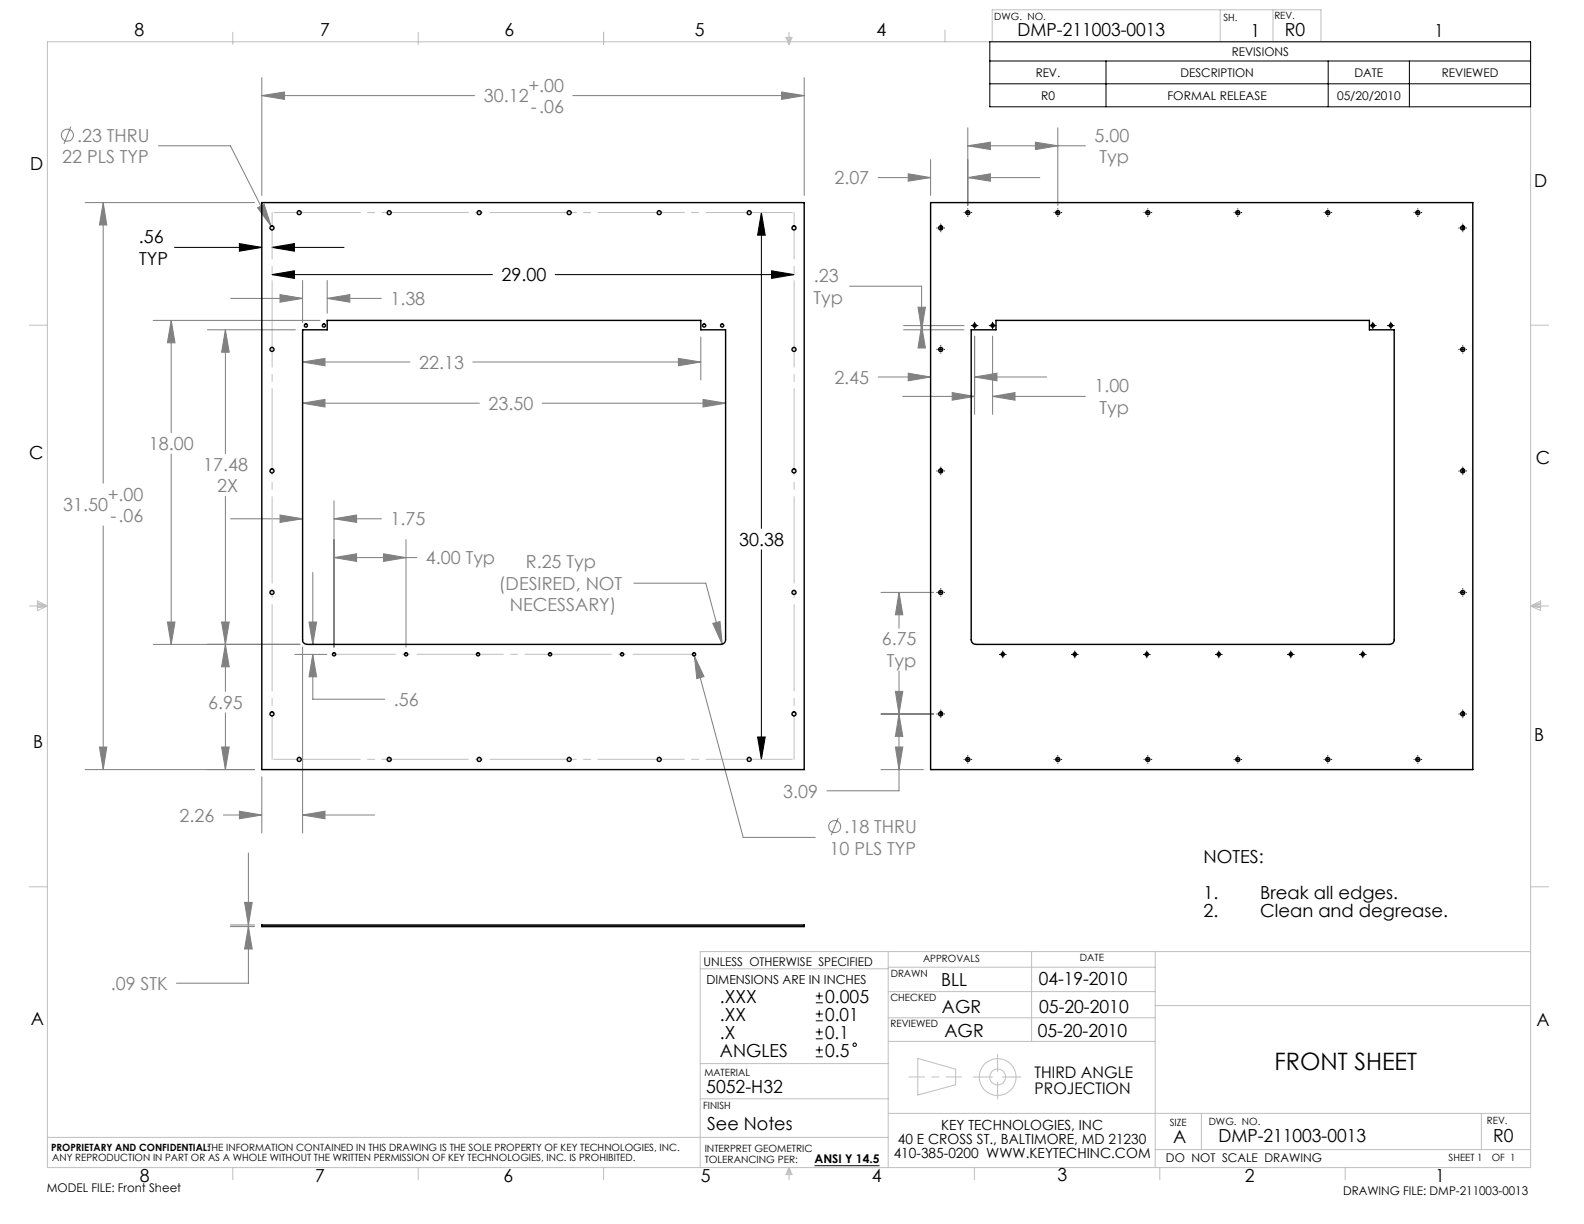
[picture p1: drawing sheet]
<svg xmlns="http://www.w3.org/2000/svg" width="279mm" height="216mm" viewBox="0 0 279 216" stroke-linecap="round" stroke-linejoin="round" font-family="sans-serif">
<g fill="none" stroke="#c0c0c0" stroke-width=".18">
<path d="M8.4 7.4h261.6v198.6h-261.6zM41.1 5.7v2.1M73.8 5.7v2.1M106.5 5.7v2.1M138.6 6.6h1.1l-.5 1.2zM138.9 6.6l.3 1.2M139.2 5.7v2.1M139.5 6.6l-.3 1.2M166.7 5.3v2.1M175 7.4v-5.7h58v5.7M215.2 1.7v5.7M224.5 1.7v5.7"/>
<path d="M5.2 57.4h3.2M270 57.4h3.2M5.2 106.9h3.2M6.6 106l1.8 .9-1.8 .8zM6.6 106.4l1.8 .5M6.6 106.6l1.8 .3M8.4 106.9l-1.8 .2M270 106.9h3.2M270 106.9l1.7 .2M270 106.9l1.7-.9v1.7zM271.7 106.6l-1.7 .3M271.7 106.4l-1.7 .5"/>
<path d="M68.2 133.9h.9M68.3 133.6l.7 .7M68.7 133.5v.9M69 133.6l-.7 .7M5.2 156.4h3.2M270 156.4h3.2M123.5 170.9h33.2M156.7 167.9v38.1M156.7 179.5h47.1M156.7 174.9h47.1M156.7 170.6h47.1M182 167.9v15.8"/>
<path d="M203.8 167.9v38.1M203.8 177.4h66.2M270 167.9h-146.5v38.1M123.5 193.8h33.2M123.5 187.6h33.2M156.7 196.4h113.3M156.7 183.7h47.1M161.9 186.7l6.7 1.9v2.7l-6.7 1.8zM171.7 190h3.3M176 186v3.1M176 190.9v3M176.8 190h3.3"/>
<path d="M211.9 196.4v6.4M261.3 196.4v6.4M8.4 200.6h148.3M41.1 206v2.1M73.8 206v2.1M106.5 206v2.1M139.2 206v2.1M139.2 206l.5 1.2h-1.1zM139.2 206l-.3 1.2M139.2 206l.3 1.2M171.9 206v2.1M203.8 202.8h66.2"/>
<path d="M204.6 206v2.1M237.3 206v2.1"/>
<circle cx="176" cy="190" r="1.4"/>
<circle cx="176" cy="190" r="3.2"/>
</g>
<path d="M169.7 190h-9.4" fill="none" stroke="#c0c0c0" stroke-width=".18" stroke-dasharray="15.2 1.3 1.3 1.3" stroke-dashoffset="12.5"/>
<g fill="none" stroke="#808080" stroke-width=".18">
<path d="M46.2 16.9l4-.7v1.3zM46.2 13.7v20.8M46.2 16.9h37.5M101 16.9h40.9M137.9 16.2l4 .7-4 .6zM141.9 13.7v20.8M12.5 22.3l-1.2 3.1M15 35.7h29.9M18.2 35.7l.6 4h-1.3zM18.2 35.7v49.5M27.9 25.7h12.7l7.2 14.2M45.4 36.7l1.2-.6 1.2 3.8z"/>
<path d="M154.9 31.3h9.2M160.2 30.7l3.9 .6-3.9 .7zM164.1 28.2v6.3M170.7 31.3l4-.6v1.3zM170.7 25.7l4-.6v1.3zM170.7 25.7h20.8M170.7 22.5v13.7M170.7 31.3h12.7M182.6 25.1l4 .6-4 .7zM186.6 22.5v13.7M27 56.5h29.4M30.2 56.5l.7 4h-1.4z"/>
<path d="M30.2 56.5v19.8M36.6 58.2h15.5M39.8 58.2l.6 3.9h-1.3zM39.8 58.2v21.8M40.7 52.6h12.7M49.4 52l4 .6-4 .7zM53.4 49.5v7.4M57.7 52.6l4-.6v1.3zM57.7 49.5v5.7M57.7 52.6h9.6M123.6 59.4v7.6M149.9 50.5h12.7v7.7"/>
<path d="M159.4 58.2h10.6M159.4 57.4h10.6M161.9 54.2h1.3l-.6 4zM162.6 57.4l.6 4h-1.3zM171.9 59.3v13.8M175.1 59.3v13.8M53.4 63.9l3.9-.7v1.3zM53.4 71.1l3.9-.7v1.4zM53.4 63.9h18.9M53.4 71.1h31.2M83.4 63.9h40.2M95.6 71.1h32.4"/>
<path d="M119.7 63.2l3.9 .7-3.9 .6zM124 70.4l4 .7-4 .7zM154.9 66.5h9.2M159.2 69.9h12.7M160.2 65.8l3.9 .7-3.9 .7zM168 69.3l3.9 .6-3.9 .7zM171.9 66.5l4-.7v1.4zM171.9 66.5h12.7M175.1 69.9l3.9-.6v1.3zM175.1 69.9h16.4M18.2 92.8v42.9M30.2 80.1v33.6"/>
<path d="M39.8 87.6v34.4M40.7 91.5h12.7M49.4 90.8l4 .7-4 .6zM58.9 98.4l4-.7v1.3zM58.9 91.5l4-.7v1.3zM58.9 88.3v25.9M58.9 98.4h14.6M58.9 91.5h8.4M67.7 97.7l3.9 .7-3.9 .6zM71.6 95.2v19M27 113.7h25.9M29.5 109.7h1.4l-.7 4z"/>
<path d="M39.1 109.7h1.3l-.6 4zM39.8 113.7l.6 3.9h-1.3zM52 115.4h5.6M53.4 114.1v32.8M54.5 109.7h1.3l-.6 4zM55.2 115.4l.6 4h-1.3zM55.2 115.4v7.9h12.7M55.2 101v12.7M111.8 102.9h12.7l2.9 10.7M122.5 115.7l1.7 3.6-1.3 .4zM122.5 115.7l8.6 32h12.7M125.7 110l1.3-.4 .4 4z"/>
<path d="M155.4 104.5h9.3M158.6 104.5l.6 3.9h-1.3zM158.6 118.4v21.1h-12.7M158.6 104.5v6.3M15 135.7h29.9M17.5 131.8h1.3l-.6 3.9zM39.1 131.8h1.3l-.6 3.9zM39.8 125.7v10M46.2 137v9.9M155.4 135.7h7.5M155.4 125.9h9.3M157.9 131.8h1.3l-.6 3.9z"/>
<path d="M157.9 122h1.3l-.6 3.9zM158.6 125.9l.6 4h-1.3zM39.4 143.8h6.8M42.2 143.1l4 .7-4 .6zM43.1 159.2h1.4l-.7 4zM43.8 150.5v12.7M53.4 143.8l3.9-.7v1.3zM53.4 143.8h12.7M147.8 144.3l-1.2 3M40.6 163.4h4.3M40.6 163.2h4.3M43.8 163.4l.7 4h-1.4z"/>
<path d="M43.8 163.4v10h-12.7"/>
<circle cx="11.9" cy="23.8" r="1.06"/>
<circle cx="147.2" cy="145.8" r="1.06"/>
</g>
<g fill="none" stroke="#000" stroke-width=".18">
<path d="M174.6 7.4h95.4v11.4h-95.4zM174.6 10.8h95.4M174.6 14.8h95.4M195.1 10.8v8M234.3 10.8v8M248.6 10.8v8M134.3 37.5l.7 4h-1.4zM134.3 37.5v55.7M165.9 39.5v.1M165.9 39.9v.6M170 37.5h.1M170.4 37.5h.6"/>
<path d="M170.7 36.8v.1M170.7 37.2v.6M170.7 38.1v.1M171.3 37.5h.1M185.9 37.5h.1M186.3 37.5h.6M186.6 36.8v.1M186.6 37.2v.6M186.6 38.1v.1M187.2 37.5h.1M201.8 37.5h.1M202.1 37.5h.7"/>
<path d="M202.5 36.8v.1M202.5 37.2v.6M202.5 38.1v.1M203.1 37.5h.1M217.7 37.5h.1M218 37.5h.7M218.3 36.8v.1M218.3 37.2v.6M218.3 38.1v.1M219 37.5h.1M233.5 37.5h.1M233.9 37.5h.6"/>
<path d="M234.2 36.8v.1M234.2 37.2v.6M234.2 38.1v.1M234.8 37.5h.1M249.4 37.5h.1M249.8 37.5h.6M250.1 36.8v.1M250.1 37.2v.6M250.1 38.1v.1M250.7 37.5h.1M258 39.5v.1M258 39.9v.6"/>
<path d="M30.8 43.6h15.4M42.2 43l4 .6-4 .7zM48 48.4l3.9-.6v1.3zM48 43.6l3.9-.6v1.3zM48 48.4h38.9M48 43.6h12.7M97.9 48.4h42.2M136.1 47.8l4 .6-4 .7zM165.2 40.2h.1M165.6 40.2h.7M165.9 40.9h.1M166.6 40.2h.1"/>
<path d="M171.3 57.4h1.2M171.9 56.8v1.2M174.5 57.4h1.2M175.1 56.8v1.2M241.5 57.4h1.2M242.1 56.8v1.2M244.7 57.4h1.2M245.3 56.8v1.2M257.3 40.2h.1M257.7 40.2h.6M258 40.9h.1M258.7 40.2h.1"/>
<path d="M165.2 61.6h.1M165.6 61.6h.7M165.9 61h.1M165.9 61.3v.6M165.9 62.3h.1M166.6 61.6h.1M257.3 61.6h.1M257.7 61.6h.6M258 61h.1M258 61.3v.6M258 62.3h.1M258.7 61.6h.1"/>
<path d="M134.3 97v36.9M165.2 83.1h.1M165.6 83.1h.7M165.9 82.4h.1M165.9 82.8v.6M165.9 83.7h.1M166.6 83.1h.1M257.3 83.1h.1M257.7 83.1h.6M258 82.4h.1M258 82.8v.6M258 83.7h.1"/>
<path d="M258.7 83.1h.1M165.2 104.5h.1M165.6 104.5h.7M165.9 103.8v.1M165.9 104.2v.6M165.9 105.1v.1M166.6 104.5h.1M176.3 115.4h1.2M176.9 114.8v1.2M189 115.4h1.2M189.6 114.8v1.2M201.7 115.4h1.2"/>
<path d="M202.3 114.8v1.2M214.4 115.4h1.2M215 114.8v1.2M227.1 115.4h1.2M227.7 114.8v1.2M239.8 115.4h1.2M240.4 114.8v1.2M257.3 104.5h.1M257.7 104.5h.6M258 103.8v.1M258 104.2v.6M258 105.1v.1"/>
<path d="M258.7 104.5h.1M133.6 130h1.4l-.7 3.9zM165.2 125.9h.1M165.6 125.9h.7M165.9 125.2v.1M165.9 125.6v.7M165.9 126.6h.1M166.6 125.9h.1M170 133.9h.1M170.4 133.9h.6M170.7 133.3h.1M170.7 133.6v.7"/>
<path d="M170.7 134.6h.1M171.3 133.9h.1M185.9 133.9h.1M186.3 133.9h.6M186.6 133.3h.1M186.6 133.6v.7M186.6 134.6h.1M187.2 133.9h.1M201.8 133.9h.1M202.1 133.9h.7M202.5 133.3h.1M202.5 133.6v.7"/>
<path d="M202.5 134.6h.1M203.1 133.9h.1M217.7 133.9h.1M218 133.9h.7M218.3 133.3h.1M218.3 133.6v.7M218.3 134.6h.1M219 133.9h.1M233.5 133.9h.1M233.9 133.9h.6M234.2 133.3h.1M234.2 133.6v.7"/>
<path d="M234.2 134.6h.1M234.8 133.9h.1M249.4 133.9h.1M249.8 133.9h.6M250.1 133.3h.1M250.1 133.6v.7M250.1 134.6h.1M250.7 133.9h.1M257.3 125.9h.1M257.7 125.9h.6M258 125.2v.1M258 125.6v.7"/>
<path d="M258 126.6h.1M258.7 125.9h.1"/>
</g>
<path d="M48 37.5v96.4M140.1 37.5v96.4" fill="none" stroke="#c0c0c0" stroke-width=".18" stroke-dasharray="15.2 1.3 1.3 1.3" stroke-dashoffset="7"/>
<path d="M48 37.5h92.1M48 133.9h92.1" fill="none" stroke="#c0c0c0" stroke-width=".18" stroke-dasharray="15.2 1.3 1.3 1.3" stroke-dashoffset="-.3"/>
<path d="M58.9 115.4h63.5" fill="none" stroke="#c0c0c0" stroke-width=".18" stroke-dasharray="15.2 1.3 1.3 1.3" stroke-dashoffset="4.4"/>
<path d="M48 48.4l3.9-.6v1.3zM136.1 47.8l4 .6-4 .7zM48 43.6l3.9-.6v1.3zM42.2 43l4 .6-4 .7zM134.3 37.5l.7 4h-1.4zM133.6 130h1.4l-.7 3.9z" fill="#000"/>
<g fill="#808080">
<path d="M55.2 115.4l.6 4h-1.3zM54.5 109.7h1.3l-.6 4zM58.9 98.4l4-.7v1.3zM67.7 97.7l3.9 .7-3.9 .6zM58.9 91.5l4-.7v1.3zM49.4 90.8l4 .7-4 .6z"/>
<path d="M17.5 131.8h1.3l-.6 3.9zM18.2 35.7l.6 4h-1.3zM46.2 16.9l4-.7v1.3zM137.9 16.2l4 .7-4 .6zM39.1 131.8h1.3l-.6 3.9zM39.8 113.7l.6 3.9h-1.3zM39.1 109.7h1.3l-.6 4zM39.8 58.2l.6 3.9h-1.3zM29.5 109.7h1.4l-.7 4zM30.2 56.5l.7 4h-1.4zM42.2 143.1l4 .7-4 .6zM53.4 143.8l3.9-.7v1.3zM49.4 52l4 .6-4 .7zM57.7 52.6l4-.6v1.3zM53.4 63.9l3.9-.7v1.3zM119.7 63.2l3.9 .7-3.9 .6zM53.4 71.1l3.9-.7v1.4zM124 70.4l4 .7-4 .7zM125.7 110l1.7 3.6-.4-4zM122.5 115.7l.4 4 1.3-.4zM45.4 36.7l2.4 3.2-1.2-3.8zM43.8 163.4l.7 4h-1.4zM43.1 159.2h1.4l-.7 4zM170.7 31.3l4-.6v1.3zM160.2 30.7l3.9 .6-3.9 .7zM182.6 25.1l4 .6-4 .7zM170.7 25.7l4-.6v1.3zM157.9 131.8h1.3l-.6 3.9zM158.6 125.9l.6 4h-1.3zM157.9 122h1.3l-.6 3.9zM158.6 104.5l.6 3.9h-1.3zM162.6 57.4l.6 4h-1.3zM161.9 54.2h1.3l-.6 4zM160.2 65.8l3.9 .7-3.9 .7zM171.9 66.5l4-.7v1.4zM168 69.3l3.9 .6-3.9 .7zM175.1 69.9l3.9-.6v1.3z"/>
</g>
<g fill="none" stroke="#000" stroke-width=".25">
<path d="M46.2 35.7h95.7v100h-95.7zM164.1 35.7h95.7v100h-95.7zM53.4 58.2h4.3v-1.7h65.9v1.7h4.4v54.7a.85 .85 0 0 1-.8 .8h-73a.78 .78 0 0 1-.8-.8zM171.3 58.2h4.4v-1.7h65.8v1.7h4.4v54.7a.78 .78 0 0 1-.8 .8h-73a.85 .85 0 0 1-.8-.8zM46.2 163.2h95.7v.2h-95.7z"/>
<circle cx="52.8" cy="37.5" r=".36"/>
<circle cx="68.7" cy="37.5" r=".36"/>
<circle cx="84.5" cy="37.5" r=".36"/>
<circle cx="100.4" cy="37.5" r=".36"/>
<circle cx="116.3" cy="37.5" r=".36"/>
<circle cx="132.2" cy="37.5" r=".36"/>
<circle cx="170.7" cy="37.5" r=".36"/>
<circle cx="186.6" cy="37.5" r=".36"/>
<circle cx="202.5" cy="37.5" r=".36"/>
<circle cx="218.3" cy="37.5" r=".36"/>
<circle cx="234.2" cy="37.5" r=".36"/>
<circle cx="250.1" cy="37.5" r=".36"/>
<circle cx="48" cy="40.2" r=".37"/>
<circle cx="54" cy="57.4" r=".28"/>
<circle cx="57.1" cy="57.4" r=".28"/>
<circle cx="124.2" cy="57.4" r=".28"/>
<circle cx="127.4" cy="57.4" r=".28"/>
<circle cx="140.1" cy="40.2" r=".37"/>
<circle cx="165.9" cy="40.2" r=".37"/>
<circle cx="171.9" cy="57.4" r=".28"/>
<circle cx="175.1" cy="57.4" r=".28"/>
<circle cx="242.2" cy="57.4" r=".28"/>
<circle cx="245.4" cy="57.4" r=".28"/>
<circle cx="258" cy="40.2" r=".37"/>
<circle cx="48" cy="61.6" r=".36"/>
<circle cx="140.1" cy="61.6" r=".36"/>
<circle cx="165.9" cy="61.6" r=".36"/>
<circle cx="258" cy="61.6" r=".36"/>
<circle cx="48" cy="83.1" r=".37"/>
<circle cx="140.1" cy="83.1" r=".37"/>
<circle cx="165.9" cy="83.1" r=".37"/>
<circle cx="258" cy="83.1" r=".37"/>
<circle cx="48" cy="104.5" r=".36"/>
<circle cx="58.9" cy="115.4" r=".28"/>
<circle cx="71.6" cy="115.4" r=".28"/>
<circle cx="84.3" cy="115.4" r=".28"/>
<circle cx="97" cy="115.4" r=".28"/>
<circle cx="109.7" cy="115.4" r=".28"/>
<circle cx="122.4" cy="115.4" r=".28"/>
<circle cx="140.1" cy="104.5" r=".36"/>
<circle cx="165.9" cy="104.5" r=".36"/>
<circle cx="176.9" cy="115.4" r=".28"/>
<circle cx="189.6" cy="115.4" r=".28"/>
<circle cx="202.3" cy="115.4" r=".28"/>
<circle cx="215" cy="115.4" r=".28"/>
<circle cx="227.7" cy="115.4" r=".28"/>
<circle cx="240.4" cy="115.4" r=".28"/>
<circle cx="258" cy="104.5" r=".36"/>
<circle cx="48" cy="125.9" r=".37"/>
<circle cx="52.8" cy="134" r=".36"/>
<circle cx="68.7" cy="134" r=".36"/>
<circle cx="84.5" cy="134" r=".36"/>
<circle cx="100.4" cy="134" r=".36"/>
<circle cx="116.3" cy="134" r=".36"/>
<circle cx="132.2" cy="134" r=".36"/>
<circle cx="140.1" cy="125.9" r=".37"/>
<circle cx="165.9" cy="125.9" r=".37"/>
<circle cx="170.7" cy="134" r=".36"/>
<circle cx="186.6" cy="134" r=".36"/>
<circle cx="202.5" cy="134" r=".36"/>
<circle cx="218.3" cy="134" r=".36"/>
<circle cx="234.2" cy="134" r=".36"/>
<circle cx="250.1" cy="134" r=".36"/>
<circle cx="258" cy="125.9" r=".37"/>
</g>
<g fill="none" stroke="#000" stroke-width=".18">
<path d="M143.9 176.9h1.2M143.9 175.7h1.2M143.9 178.9h1.2M144.5 175v1.3M144.5 178.2v1.3M143.9 180.1h1.2M143.9 183.2h1.2M143.9 182h1.2M143.9 186.4h1.2M143.9 185.2h1.2M144.5 181.4v1.2M144.5 184.6v1.2"/>
<path d="M143.7 205.6h11.4"/>
<circle cx="150.8" cy="184.3" r=".31"/>
</g>
<text font-size="4.2" x="224.8" y="188.7">FRONT SHEET</text>
<g font-size="3.2">
<text x="23.7" y="6.3">8</text>
<text x="56.5" y="6.4">7</text>
<text x="89" y="6.4">6</text>
<text x="122.6" y="6.4">5</text>
<text x="154.6" y="6.3">4</text>
<text x="179.5" y="6.4">DMP-211003-0013</text>
<text x="220.6" y="6.5">1</text>
<text x="226.6" y="6.4">R0</text>
<text x="253" y="6.6">1</text>
<text x="5.3" y="30">D</text>
<text x="270.6" y="32.9">D</text>
<text x="24.5" y="42.9">.56</text>
<text x="24.5" y="46.7">TYP</text>
<text x="88.5" y="49.6">29.00</text>
<text x="5.2" y="81">C</text>
<text x="270.9" y="81.9">C</text>
<text x="130.4" y="96.3">30.38</text>
<text x="5.8" y="132">B</text>
<text x="270.6" y="130.7">B</text>
<text x="212.3" y="152.3">NOTES:</text>
<text x="212.3" y="158.6">1.</text>
<text x="212.3" y="161.8">2.</text>
<text x="222.3" y="158.6">Break all edges.</text>
<text x="222.3" y="161.8">Clean and degrease.</text>
<text x="166" y="173.9">BLL</text>
<text x="183.2" y="173.8">04-19-2010</text>
<text x="127" y="176.9">.XXX</text>
<text x="145.6" y="176.9">0.005</text>
<text x="166.2" y="178.8">AGR</text>
<text x="183.3" y="178.6">05-20-2010</text>
<text x="5.4" y="180.9">A</text>
<text x="127" y="180.1">.XX</text>
<text x="127" y="183.2">.X</text>
<text x="145.6" y="180">0.01</text>
<text x="145.6" y="183.2">0.1</text>
<text x="166.6" y="182.9">AGR</text>
<text x="183" y="183">05-20-2010</text>
<text x="271" y="181">A</text>
<text x="127" y="186.4">ANGLES</text>
<text x="145.6" y="186.4">0.5</text>
<text x="124.6" y="192.8">5052-H32</text>
<text x="124.7" y="199.4">See Notes</text>
<text x="207" y="201.6">A</text>
<text x="214.9" y="201.5">DMP-211003-0013</text>
<text x="263.4" y="201.4">R0</text>
<text x="24.7" y="208.4">8</text>
<text x="55.6" y="208.5">7</text>
<text x="88.8" y="208.4">6</text>
<text x="123.6" y="208.4">5</text>
<text x="153.8" y="208.4">4</text>
<text x="186.6" y="208.3">3</text>
<text x="219.6" y="208.4">2</text>
<text x="253.2" y="208.5">1</text>
</g>
<g font-size="3.2" fill="#808080">
<text x="93.2" y="16.2">+.00</text>
<text x="85.3" y="18.1">30.12</text>
<text x="93.7" y="19.9">-.06</text>
<text x="11" y="28.8">22 PLS TYP</text>
<text x="13.6" y="25">.23 THRU</text>
<text x="193" y="25">5.00</text>
<text x="193.9" y="28.8">Typ</text>
<text x="147.2" y="32.5">2.07</text>
<text x="68.9" y="53.8">1.38</text>
<text x="143.5" y="53.6">Typ</text>
<text x="143.5" y="49.8">.23</text>
<text x="73.9" y="65">22.13</text>
<text x="147.2" y="67.7">2.45</text>
<text x="193" y="69.2">1.00</text>
<text x="86.2" y="72.3">23.50</text>
<text x="193.9" y="73">Typ</text>
<text x="26.3" y="79.4">18.00</text>
<text x="35.8" y="83.1">17.48</text>
<text x="19" y="88.3">+.00</text>
<text x="38.3" y="86.9">2X</text>
<text x="11.1" y="90.2">31.50</text>
<text x="19.5" y="92.1">-.06</text>
<text x="68.9" y="92.7">1.75</text>
<text x="75.1" y="99.5">4.00 Typ</text>
<text x="92.8" y="100.3">R.25 Typ</text>
<text x="88" y="104">(DESIRED, NOT</text>
<text x="89.9" y="107.8">NECESSARY)</text>
<text x="155.5" y="113.9">6.75</text>
<text x="156.4" y="117.6">Typ</text>
<text x="36.7" y="125">6.95</text>
<text x="69.5" y="124.5">.56</text>
<text x="138.2" y="140.7">3.09</text>
<text x="31.7" y="144.9">2.26</text>
<text x="149" y="147">.18 THRU</text>
<text x="146.3" y="150.8">10 PLS TYP</text>
<text x="19.5" y="174.6">.09 STK</text>
</g>
<g font-size="2.8">
<text x="182.5" y="190.1">THIRD ANGLE</text>
<text x="182.5" y="192.9">PROJECTION</text>
</g>
<g font-size="2.5">
<text x="158.4" y="201.9">40 E CROSS ST., BALTIMORE, MD 21230</text>
<text x="166" y="199.4">KEY TECHNOLOGIES, INC</text>
<text x="157.6" y="204.3">410-385-0200 WWW.KEYTECHINC.COM</text>
</g>
<text font-size="2.2" x="124.6" y="173.7">DIMENSIONS ARE IN INCHES</text>
<g font-size="2.1">
<text x="217.3" y="9.8">REVISIONS</text>
<text x="182.7" y="13.6">REV.</text>
<text x="183.6" y="17.6">R0</text>
<text x="205.9" y="17.6">FORMAL RELEASE</text>
<text x="208.2" y="13.6">DESCRIPTION</text>
<text x="235.8" y="17.6">05/20/2010</text>
<text x="238.9" y="13.6">DATE</text>
<text x="254.3" y="13.6">REVIEWED</text>
<text x="124.1" y="170.3">UNLESS OTHERWISE SPECIFIED</text>
<text x="143.7" y="205.2">ANSI Y 14.5</text>
<text x="205.7" y="205">DO NOT SCALE DRAWING</text>
<text x="8.2" y="210.3">MODEL FILE: Front Sheet</text>
<text x="236.9" y="210.7">DRAWING FILE: DMP-211003-0013</text>
</g>
<g font-size="1.8">
<text x="175.4" y="3.5">DWG. NO.</text>
<text x="215.8" y="3.6">SH.</text>
<text x="224.8" y="3.3">REV.</text>
<text x="157.1" y="172.3">DRAWN</text>
<text x="162.8" y="169.7">APPROVALS</text>
<text x="190.5" y="169.5">DATE</text>
<text x="157.1" y="176.6">CHECKED</text>
<text x="157.1" y="181.2">REVIEWED</text>
<text x="124.2" y="189.8">MATERIAL</text>
<text x="124.1" y="195.6">FINISH</text>
<text x="9" y="203">PROPRIETARY AND CONFIDENTIAL:THE INFORMATION CONTAINED IN THIS DRAWING IS THE SOLE PROPERTY OF KEY TECHNOLOGIES, INC.</text>
<text x="124.3" y="203.1">INTERPRET GEOMETRIC</text>
<text x="206.3" y="198.5">SIZE</text>
<text x="213.2" y="198.5">DWG. NO.</text>
<text x="262.3" y="198.2">REV.</text>
<text x="9.2" y="204.8">ANY REPRODUCTION IN PART OR AS A WHOLE WITHOUT THE WRITTEN PERMISSION OF KEY TECHNOLOGIES, INC. IS PROHIBITED.</text>
<text x="124.3" y="205.2">TOLERANCING PER:</text>
<text x="255.5" y="204.8">SHEET 1</text>
<text x="263.1" y="204.8">OF 1</text>
</g>
</svg>
